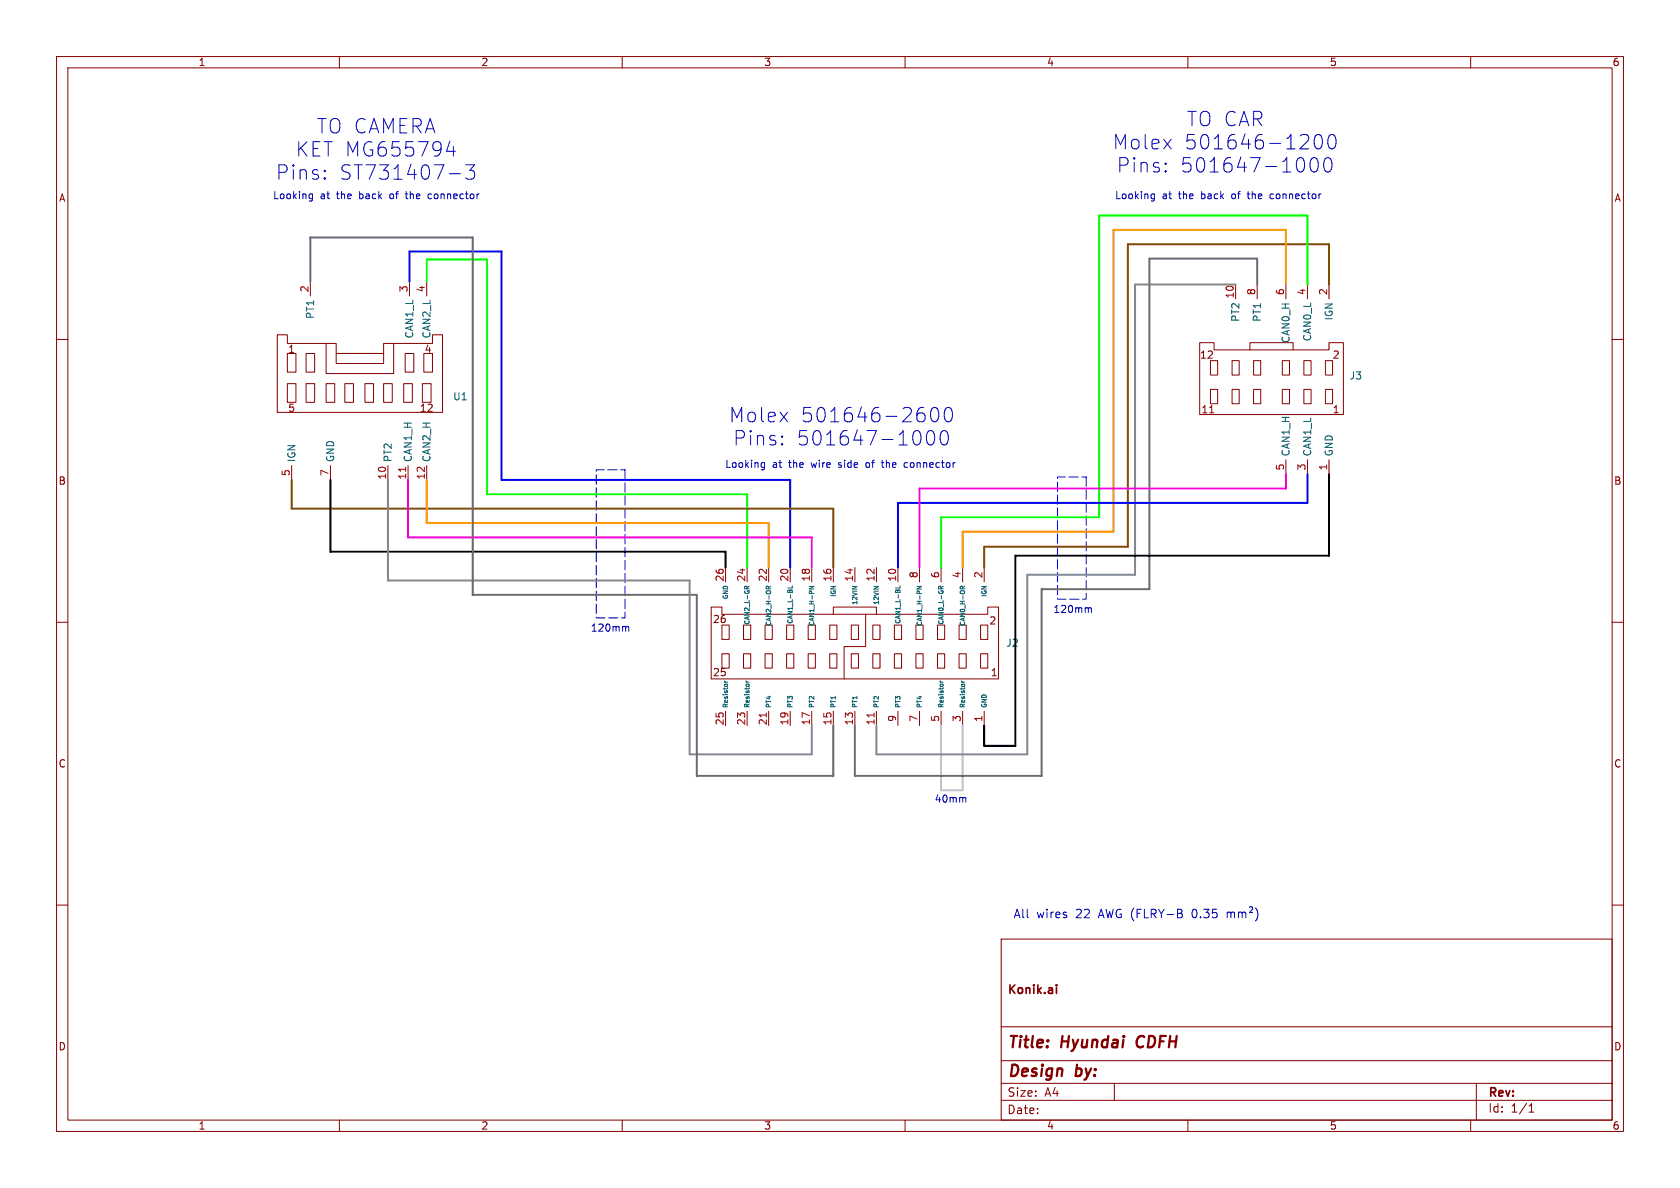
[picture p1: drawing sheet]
<svg xmlns="http://www.w3.org/2000/svg" width="297mm" height="210mm" viewBox="0 0 297 210" stroke-linecap="round" stroke-linejoin="round" font-family="sans-serif">
<g fill="none" stroke="#840000" stroke-width=".18">
<path d="M10 10h277v190h-277zM12 12h273v186h-273zM60 10v2M110 10v2M160 10v2M210 10v2M260 10v2M49 59.2h1.8v1.5h6.9v5.3h11.9v-5.3h6.9v-1.5h1.7v13.7h-29.2zM54.9 49.8v2.5M72.4 49.8v2.5M75.4 49.8v2.5M218.4 50.3v2.5"/>
<path d="M222.2 50.3v2.5M227.3 50.3v2.5M231.1 50.3v2.5M234.9 50.3v2.5M10 60h2M50.8 62.5h1.5v3.3h-1.5zM50.8 67.8h1.5v3.3h-1.5zM54.1 62.5h1.5v3.3h-1.5zM54.1 67.8h1.5v3.3h-1.5zM57.7 67.8h1.5v3.3h-1.5zM57.7 60.7h1.7v1.8h8.4v-1.8h1.8M59.4 62.5h8.4v1.8h-8.4z"/>
<path d="M61 67.8h1.5v3.3h-1.5zM64.5 67.8h1.5v3.3h-1.5zM67.8 67.8h1.5v3.3h-1.5zM71.4 67.8h1.5v3.3h-1.5zM71.6 62.5h1.6v3.3h-1.6zM74.7 67.8h1.5v3.3h-1.5zM74.9 62.5h1.6v3.3h-1.6zM212.1 60.6h2.5v1.2h6.4v-1.2h7.6v1.2h6.3v-1.2h2.6v12.7h-25.4zM213.8 62l.4 .1 .1 .3-.8 .9h.8M213.9 73h.7M214 63.8h1.3v2.5h-1.3zM214 68.8h1.3v2.6h-1.3z"/>
<path d="M217.8 63.8h1.3v2.5h-1.3zM217.8 68.8h1.3v2.6h-1.3zM221 61.8h7.6M221.6 63.8h1.3v2.5h-1.3zM221.6 68.8h1.3v2.6h-1.3zM226.7 63.8h1.3v2.5h-1.3zM226.7 68.8h1.3v2.6h-1.3zM230.5 63.8h1.3v2.5h-1.3zM230.5 68.8h1.3v2.6h-1.3zM234.3 63.8h1.3v2.5h-1.3zM234.3 68.8h1.3v2.6h-1.3zM285 60h2"/>
<path d="M51.6 82.3v2.5M58.4 82.3v2.5M68.6 82.3v2.5M72.1 82.3v2.5M75.4 82.3v2.5M227.3 81.3v2.5M231.1 81.3v2.5M234.9 81.3v2.5M10 110h2M125.7 107.3h1.9v1.3h19.7v-1.3h7.6v1.3h19.7v-1.3h1.9v12.7h-50.8zM127.6 110.5h1.3v2.5h-1.3zM127.6 115.6h1.3v2.5h-1.3z"/>
<path d="M128.3 100.3v2.6M131.4 110.5h1.3v2.5h-1.3zM131.4 115.6h1.3v2.5h-1.3zM132.1 100.3v2.6M135.3 110.5h1.2v2.5h-1.2zM135.3 115.6h1.2v2.5h-1.2zM135.9 100.3v2.6M139.1 110.5h1.2v2.5h-1.2zM139.1 115.6h1.2v2.5h-1.2zM139.7 100.3v2.6M142.9 110.5h1.2v2.5h-1.2zM142.9 115.6h1.2v2.5h-1.2z"/>
<path d="M143.5 100.3v2.6M146.7 110.5h1.3v2.5h-1.3zM146.7 115.6h1.3v2.5h-1.3zM147.3 108.6h7.6M147.3 100.3v2.6M150.5 110.5h1.3v2.5h-1.3zM150.5 115.6h1.3v2.5h-1.3zM151.1 100.3v2.6M153 108.6v5.7h-3.8v5.7M154.3 110.5h1.3v2.5h-1.3zM154.3 115.6h1.3v2.5h-1.3zM154.9 100.3v2.6"/>
<path d="M158.1 110.5h1.3v2.5h-1.3zM158.1 115.6h1.3v2.5h-1.3zM158.7 100.3v2.6M161.9 110.5h1.3v2.5h-1.3zM161.9 115.6h1.3v2.5h-1.3zM162.6 100.3v2.6M165.7 110.5h1.3v2.5h-1.3zM165.7 115.6h1.3v2.5h-1.3zM166.4 100.3v2.6M169.5 110.5h1.3v2.5h-1.3zM169.5 115.6h1.3v2.5h-1.3zM170.2 100.3v2.6"/>
<path d="M173.4 110.5h1.2v2.5h-1.2zM173.4 115.6h1.2v2.5h-1.2zM174 100.3v2.6M285 110h2M128.3 125.7v2.6M132.1 125.7v2.6M135.9 125.7v2.6M139.7 125.7v2.6M143.5 125.7v2.6M147.3 125.7v2.6M151.1 125.7v2.6M154.9 125.7v2.6"/>
<path d="M158.7 125.7v2.6M162.6 125.7v2.6M166.4 125.7v2.6M170.2 125.7v2.6M174 125.7v2.6M10 160h2M177 166h108v32h-108zM285 160h2M60 198v2M110 198v2M160 198v2M177 194.5h108"/>
<path d="M177 191.5h108M177 187.5h108M177 181.5h108M197 191.5v3M210 198v2M260 198v2M261 191.5v6.5M270.3 196.6h.9M270.3 195.5l.4-.4v1.5"/>
</g>
<path d="M201.2 183.4a1.27 1.27 0 0 0 0 1.6" fill="none" stroke="#840000" stroke-width=".4"/>
<path d="M186.8 174.1v.1M186.8 174.6v1" fill="none" stroke="#840000" stroke-width=".3"/>
<path d="M71.7 82.6v.7M135.5 126v.8M154.5 126v.8" fill="none" stroke="#a90000" stroke-width=".18"/>
<g fill="none" stroke="#006464" stroke-width=".18">
<path d="M131.6 104.1v-.3l.2-.2 .2 .1 .1 .4M132.4 103.6l-.3 .3M135.5 103.7v.4M135.5 103.7h.3M135.5 103.7h.1M135.8 103.7h.1M135.8 103.7l.1 .4M136.3 103.6l-.4 .3M140.1 103.6v.3h-.8M143.1 103.7h.8l-.8 .4h.8M150.7 103.7h.8l-.8 .4M154.5 103.7h.8l-.8 .4"/>
<path d="M159.1 103.6v.3h-.8M162.1 103.7h.8l-.8 .4h.8M165.9 104.1v-.3l.2-.2 .2 .1 .1 .4M166.7 103.6l-.3 .3M169.7 104.1v-.3l.2-.2 .2 .1 .1 .4M170.5 103.6l-.3 .3M128.1 120.6h.5M128.1 120.4l.2 .2M131.9 120.6h.5M131.9 120.4l.2 .2M166.2 120.6h.5M166.2 120.4l.2 .2"/>
<path d="M170 120.6h.5M170 120.4l.2 .2"/>
</g>
<path d="M110.5 83v26.2h-5.1v-26.2h5.1M192 84.3v21.6h-5.1v-21.6h5.1" fill="none" stroke="#00f" stroke-width=".18" stroke-dasharray="1.7 .6"/>
<path d="M234.9 50.3v-7.1h-35.5v53.5h-25.4v3.6M51.6 84.8v5.1h95.7v10.4" fill="none" stroke="#804d00" stroke-width=".35"/>
<path d="M218.4 50.3h-17.7v51.3h-19.1v31.8h-26.7v-5.1M68.6 84.8v17.8h53.3v30.8h21.6v-5.1" fill="none" stroke="#888" stroke-width=".35"/>
<path d="M75.4 49.8v-3.9h10.7v41.5h46v12.9M231.1 50.3v-12.2h-36.8v53.3h-27.9v8.9" fill="none" stroke="#0f0" stroke-width=".35"/>
<path d="M227.3 50.3v-9.7h-30.5v53.4h-26.6v6.3M75.4 84.8v7.7h60.5v7.8" fill="none" stroke="#f90" stroke-width=".35"/>
<path d="M58.4 84.8v12.7h69.9v2.8M234.9 83.8v14.4h-55.4v33.6h-5.5v-3.5" fill="none" stroke="#000" stroke-width=".35"/>
<path d="M54.9 49.8v-7.8h28.7v63.2h39.6v32h24.1v-8.9M222.2 50.3v-4.6h-19v58.4h-19.1v33.1h-33v-8.9" fill="none" stroke="#6a6a6a" stroke-width=".35"/>
<path d="M72.4 49.8v-5.3h16.3v40.3h51v15.5M231.1 83.8v5.1h-72.4v11.4" fill="none" stroke="#00f" stroke-width=".35"/>
<path d="M72.1 84.8v10.2h71.4v5.3M227.3 83.8v2.6h-64.7v13.9" fill="none" stroke="#f0f" stroke-width=".35"/>
<path d="M166.4 128.3v11.4h3.8v-11.4" fill="none" stroke="#c2c2c2" stroke-width=".35"/>
<g fill="none" stroke="#0000c2" stroke-width=".18">
<path d="M54.9 34.3h.3M55.2 34.3v1l-.1 .2-.3 .1M55.2 35.1h-.3M57.4 31.4l.1 .2-.1 .1M57.4 30.1l.1 .1-.1 .1M71.6 34.3h.5M71.8 33.9l.1 1.2M76.2 34.3h-.4l-.1 .2v.5l.5 .1M79.4 30.7h2M79.6 24.9l-.7 1.8h1.6M80.2 25.9v1.7M82.3 29.1h1.6l-.8 1a.69 .69 0 0 1 .8 .5v.6l-.2 .4-.3 .1h-.7l-.4-.3"/>
<path d="M203.7 34.3h.4M204.1 34.3v1l-.1 .2-.3 .1M204.1 35.1h-.4M206.1 30.2l.1 .1-.1 .1M206.1 28.8l.1 .2-.1 .1M220.5 34.3h.5M220.7 33.9v1.2M225 34.3h-.4l-.1 .2 .1 .5 .4 .1M229.8 26.3h1.6M230.5 28.4l.1 .4-.1 1.1M231.2 24l.2 .3-.2 .6M231.8 28.1a.61 .61 0 0 1 .7-.2 .61 .61 0 0 1 .4 .5 1.49 1.49 0 0 1-.5 2 .65 .65 0 0 1-.7-.5 2.17 2.17 0 0 1 .1-1.8z"/>
<path d="M232.6 24a.61 .61 0 0 1 .6-.2 .61 .61 0 0 1 .5 .5 1.49 1.49 0 0 1-.5 2 .65 .65 0 0 1-.8-.5 2.17 2.17 0 0 1 .2-1.8zM234.3 28.1a.61 .61 0 0 1 .6-.2 .61 .61 0 0 1 .4 .5 1.49 1.49 0 0 1-.4 2 .65 .65 0 0 1-.8-.5 2.17 2.17 0 0 1 .2-1.8zM235 24a.61 .61 0 0 1 .6-.2 .61 .61 0 0 1 .5 .5 1.49 1.49 0 0 1-.5 2 .65 .65 0 0 1-.7-.5 2.17 2.17 0 0 1 .1-1.8zM138.3 78.4l.1 .1-.1 .2M138.3 77.1l.1 .1-.1 .1M162.7 76.6l.1 .5-.1 1.1M163.4 73.2l.1 .3-.1 .8M164.1 76.2a.6 .6 0 0 1 1 .4 1.49 1.49 0 0 1-.5 2.1 .65 .65 0 0 1-.7-.5 1.98 1.98 0 0 1 .2-2zM164.9 72.1a.6 .6 0 0 1 .9 .4 1.49 1.49 0 0 1-.4 2.1 .65 .65 0 0 1-.8-.5 1.98 1.98 0 0 1 .3-2zM166.6 76.2a.6 .6 0 0 1 .9 .4 1.49 1.49 0 0 1-.5 2.1 .65 .65 0 0 1-.7-.5 1.98 1.98 0 0 1 .3-2zM167.2 72.3a.61 .61 0 0 1 .6-.3 .61 .61 0 0 1 .5 .5 1.49 1.49 0 0 1-.5 2.1 .65 .65 0 0 1-.8-.5 2.17 2.17 0 0 1 .2-1.8zM134.8 81.8h.4"/>
<path d="M135.2 81.8v1l-.2 .2h-.3M135.2 82.6h-.4M153.2 81.8l-.1 .2 .1 .6M155.8 81.8h.5M156 81.4v1l.3 .2M160.4 81.8h-.3l-.3 .2 .2 .6h.4M110.7 110.8h.4l.1 .8M192.5 107.5h.4v.8M170.4 141l.3 .1v.7M209 161.6v.5M217 161.2v1M217 161.4l.4-.2 .2 .2"/>
<path d="M217.6 161.4l.2-.2 .4 .1v.9M217.6 161.4v.8M219 161.4l.4-.2 .2 .2M219 161.2v1M219.6 161.4l.2-.2 .4 .1v.9M219.6 161.4v.8M220.9 160.4l.3-.1a.3 .3 0 0 1 .2 .5l-.5 .5h.6M222 160.5a1.72 1.72 0 0 1 0 2.3"/>
</g>
<g font-size="3.5" fill="#0000c2">
<text x="56" y="23.8">TO CAMERA</text>
<text x="209.8" y="22.6">TO CAR</text>
<text x="52.2" y="27.9">KET MG655794</text>
<text x="196.7" y="26.6">Molex</text>
<text x="209.3" y="26.6">501646-1200</text>
<text x="48.7" y="32">Pins:</text>
<text x="59.9" y="32">ST731407-3</text>
<text x="197.4" y="30.7">Pins:</text>
<text x="208.6" y="30.7">501647-1000</text>
<text x="128.9" y="74.9">Molex</text>
<text x="141.5" y="74.9">501646-2600</text>
<text x="129.6" y="79">Pins:</text>
<text x="140.8" y="79">501647-1000</text>
</g>
<g font-size="2.8" fill="#840000">
<text x="178" y="185.8">Title:</text>
<text x="187.7" y="185.8">Hyundai</text>
<text x="201.8" y="185.8">CDFH</text>
<text x="178" y="190.9">Design</text>
<text x="190.2" y="190.9">by:</text>
</g>
<g font-size="2.1" fill="#0000c2">
<text x="179.1" y="162.5">All</text>
<text x="183.2" y="162.5">wires</text>
<text x="190.2" y="162.5">22</text>
<text x="194.4" y="162.5">AWG (FLRY-B</text>
<text x="211.1" y="162.5">0.35</text>
</g>
<g font-size="2.1" fill="#840000">
<text x="178" y="176.1">Konik.ai</text>
<text x="178" y="197.2">Date:</text>
<text x="178" y="194.1">Size:</text>
<text x="184.7" y="194.1">A4</text>
<text x="263" y="194.3">Rev:</text>
<text x="263" y="196.9">Id:</text>
<text x="267.1" y="196.9">1/1</text>
</g>
<g font-size="1.8" fill="#840000">
<text x="35" y="11.9">1</text>
<text x="85" y="11.9">2</text>
<text x="135" y="11.9">3</text>
<text x="185" y="11.9">4</text>
<text x="235" y="11.9">5</text>
<text x="285" y="11.9">6</text>
<text x="10.3" y="35.9">A</text>
<text x="285.3" y="35.9">A</text>
<text x="50.9" y="62.6">1</text>
<text x="75" y="62.6">4</text>
<text x="211.5" y="63.6">12</text>
<text x="235.5" y="63.6">2</text>
<text x="50.9" y="73">5</text>
<text x="74.1" y="73">12</text>
<text x="212.3" y="73.3">11</text>
<text x="235.5" y="73.3">1</text>
<text x="10.3" y="85.9">B</text>
<text x="285.3" y="85.9">B</text>
<text x="125.9" y="110.3">26</text>
<text x="174.8" y="110.6">2</text>
<text x="125.9" y="119.7">25</text>
<text x="175.1" y="119.7">1</text>
<text x="10.3" y="135.9">C</text>
<text x="285.3" y="135.9">C</text>
<text x="10.3" y="185.9">D</text>
<text x="285.3" y="185.9">D</text>
<text x="35" y="199.9">1</text>
<text x="85" y="199.9">2</text>
<text x="135" y="199.9">3</text>
<text x="185" y="199.9">4</text>
<text x="235" y="199.9">5</text>
<text x="285" y="199.9">6</text>
</g>
<g font-size="1.8" fill="#0000c2">
<text x="48.2" y="35.4">Looking</text>
<text x="56.6" y="35.4">at</text>
<text x="59.7" y="35.4">the</text>
<text x="63.8" y="35.4">back</text>
<text x="69.4" y="35.4">of</text>
<text x="72.4" y="35.4">the</text>
<text x="76.6" y="35.4">connector</text>
<text x="197" y="35.4">Looking</text>
<text x="205.5" y="35.4">at</text>
<text x="208.5" y="35.4">the</text>
<text x="212.6" y="35.4">back</text>
<text x="218.2" y="35.4">of</text>
<text x="221.3" y="35.4">the</text>
<text x="225.4" y="35.4">connector</text>
<text x="128.1" y="82.9">Looking</text>
<text x="136.5" y="82.9">at</text>
<text x="139.6" y="82.9">the</text>
<text x="143.7" y="82.9">wire</text>
<text x="148.7" y="82.9">side</text>
<text x="153.7" y="82.9">of</text>
<text x="156.8" y="82.9">the</text>
<text x="160.9" y="82.9">connector</text>
<text x="104.3" y="111.9">120mm</text>
<text x="186.1" y="108.6">120mm</text>
<text x="165.1" y="142.1">40mm</text>
</g>
<g font-size="1.8" fill="#a90000">
<text x="54.6" y="51.8" transform="rotate(-90 54.6 51.8)">2</text>
<text x="72.1" y="51.8" transform="rotate(-90 72.1 51.8)">3</text>
<text x="75.2" y="51.8" transform="rotate(-90 75.2 51.8)">4</text>
<text x="218.2" y="52.9" transform="rotate(-90 218.2 52.9)">10</text>
<text x="222" y="52.3" transform="rotate(-90 222 52.3)">8</text>
<text x="227.1" y="52.3" transform="rotate(-90 227.1 52.3)">6</text>
<text x="230.9" y="52.3" transform="rotate(-90 230.9 52.3)">4</text>
<text x="234.7" y="52.3" transform="rotate(-90 234.7 52.3)">2</text>
<text x="227.1" y="83.3" transform="rotate(-90 227.1 83.3)">5</text>
<text x="230.9" y="83.3" transform="rotate(-90 230.9 83.3)">3</text>
<text x="234.7" y="83.3" transform="rotate(-90 234.7 83.3)">1</text>
<text x="51.3" y="84.3" transform="rotate(-90 51.3 84.3)">5</text>
<text x="58.2" y="84.3" transform="rotate(-90 58.2 84.3)">7</text>
<text x="68.3" y="84.9" transform="rotate(-90 68.3 84.9)">10</text>
<text x="71.9" y="84.9" transform="rotate(-90 71.9 84.9)">11</text>
<text x="75.2" y="84.9" transform="rotate(-90 75.2 84.9)">12</text>
<text x="128" y="102.9" transform="rotate(-90 128 102.9)">26</text>
<text x="131.8" y="102.9" transform="rotate(-90 131.8 102.9)">24</text>
<text x="135.6" y="102.9" transform="rotate(-90 135.6 102.9)">22</text>
<text x="139.4" y="102.9" transform="rotate(-90 139.4 102.9)">20</text>
<text x="143.3" y="102.9" transform="rotate(-90 143.3 102.9)">18</text>
<text x="147.1" y="102.9" transform="rotate(-90 147.1 102.9)">16</text>
<text x="150.9" y="102.9" transform="rotate(-90 150.9 102.9)">14</text>
<text x="154.7" y="102.9" transform="rotate(-90 154.7 102.9)">12</text>
<text x="158.5" y="102.9" transform="rotate(-90 158.5 102.9)">10</text>
<text x="162.3" y="102.3" transform="rotate(-90 162.3 102.3)">8</text>
<text x="166.1" y="102.3" transform="rotate(-90 166.1 102.3)">6</text>
<text x="169.9" y="102.3" transform="rotate(-90 169.9 102.3)">4</text>
<text x="173.7" y="102.3" transform="rotate(-90 173.7 102.3)">2</text>
<text x="128" y="128.3" transform="rotate(-90 128 128.3)">25</text>
<text x="131.8" y="128.3" transform="rotate(-90 131.8 128.3)">23</text>
<text x="135.6" y="128.3" transform="rotate(-90 135.6 128.3)">21</text>
<text x="139.4" y="128.3" transform="rotate(-90 139.4 128.3)">19</text>
<text x="143.3" y="128.3" transform="rotate(-90 143.3 128.3)">17</text>
<text x="147.1" y="128.3" transform="rotate(-90 147.1 128.3)">15</text>
<text x="150.9" y="128.3" transform="rotate(-90 150.9 128.3)">13</text>
<text x="154.7" y="128.3" transform="rotate(-90 154.7 128.3)">11</text>
<text x="158.5" y="127.7" transform="rotate(-90 158.5 127.7)">9</text>
<text x="162.3" y="127.7" transform="rotate(-90 162.3 127.7)">7</text>
<text x="166.1" y="127.7" transform="rotate(-90 166.1 127.7)">5</text>
<text x="169.9" y="127.7" transform="rotate(-90 169.9 127.7)">3</text>
<text x="173.7" y="127.7" transform="rotate(-90 173.7 127.7)">1</text>
</g>
<g font-size="1.8" fill="#006464">
<text x="55.7" y="56.5" transform="rotate(-90 55.7 56.5)">PT1</text>
<text x="73.3" y="59.9" transform="rotate(-90 73.3 59.9)">CAN1_L</text>
<text x="76.3" y="59.9" transform="rotate(-90 76.3 59.9)">CAN2_L</text>
<text x="219.3" y="57" transform="rotate(-90 219.3 57)">PT2</text>
<text x="223.1" y="57" transform="rotate(-90 223.1 57)">PT1</text>
<text x="235.8" y="56.7" transform="rotate(-90 235.8 56.7)">IGN</text>
<text x="228.2" y="60.7" transform="rotate(-90 228.2 60.7)">CAN0_H</text>
<text x="232" y="60.4" transform="rotate(-90 232 60.4)">CAN0_L</text>
<text x="80" y="71">U1</text>
<text x="238.5" y="67.3">J3</text>
<text x="52.4" y="81.8" transform="rotate(-90 52.4 81.8)">IGN</text>
<text x="59.3" y="81.8" transform="rotate(-90 59.3 81.8)">GND</text>
<text x="69.4" y="81.8" transform="rotate(-90 69.4 81.8)">PT2</text>
<text x="73" y="81.8" transform="rotate(-90 73 81.8)">CAN1_H</text>
<text x="76.3" y="81.8" transform="rotate(-90 76.3 81.8)">CAN2_H</text>
<text x="228.2" y="80.8" transform="rotate(-90 228.2 80.8)">CAN1_H</text>
<text x="232" y="80.8" transform="rotate(-90 232 80.8)">CAN1_L</text>
<text x="235.8" y="80.8" transform="rotate(-90 235.8 80.8)">GND</text>
<text x="177.8" y="114.5">J2</text>
</g>
<g font-size="1.1" fill="#006464">
<text x="128.9" y="106.1" transform="rotate(-90 128.9 106.1)">GND</text>
<text x="147.9" y="105.7" transform="rotate(-90 147.9 105.7)">IGN</text>
<text x="151.8" y="107.1" transform="rotate(-90 151.8 107.1)">12VIN</text>
<text x="155.6" y="107.1" transform="rotate(-90 155.6 107.1)">12VIN</text>
<text x="174.6" y="105.7" transform="rotate(-90 174.6 105.7)">IGN</text>
<text x="132.7" y="110.6" transform="rotate(-90 132.7 110.6)">CAN2_L-GR</text>
<text x="136.5" y="110.8" transform="rotate(-90 136.5 110.8)">CAN2_H-OR</text>
<text x="140.3" y="110.5" transform="rotate(-90 140.3 110.5)">CAN1_L-BL</text>
<text x="144.1" y="110.8" transform="rotate(-90 144.1 110.8)">CAN1_H-PN</text>
<text x="159.4" y="110.5" transform="rotate(-90 159.4 110.5)">CAN1_L-BL</text>
<text x="163.2" y="110.8" transform="rotate(-90 163.2 110.8)">CAN1_H-PN</text>
<text x="167" y="110.6" transform="rotate(-90 167 110.6)">CAN0_L-GR</text>
<text x="170.8" y="110.8" transform="rotate(-90 170.8 110.8)">CAN0_H-OR</text>
<text x="128.9" y="125.2" transform="rotate(-90 128.9 125.2)">Resistor</text>
<text x="132.7" y="125.2" transform="rotate(-90 132.7 125.2)">Resistor</text>
<text x="136.5" y="125.2" transform="rotate(-90 136.5 125.2)">PT4</text>
<text x="140.3" y="125.2" transform="rotate(-90 140.3 125.2)">PT3</text>
<text x="144.1" y="125.2" transform="rotate(-90 144.1 125.2)">PT2</text>
<text x="147.9" y="125.2" transform="rotate(-90 147.9 125.2)">PT1</text>
<text x="151.8" y="125.2" transform="rotate(-90 151.8 125.2)">PT1</text>
<text x="155.6" y="125.2" transform="rotate(-90 155.6 125.2)">PT2</text>
<text x="159.4" y="125.2" transform="rotate(-90 159.4 125.2)">PT3</text>
<text x="163.2" y="125.2" transform="rotate(-90 163.2 125.2)">PT4</text>
<text x="167" y="125.2" transform="rotate(-90 167 125.2)">Resistor</text>
<text x="170.8" y="125.2" transform="rotate(-90 170.8 125.2)">Resistor</text>
<text x="174.6" y="125.2" transform="rotate(-90 174.6 125.2)">GND</text>
</g>
</svg>
